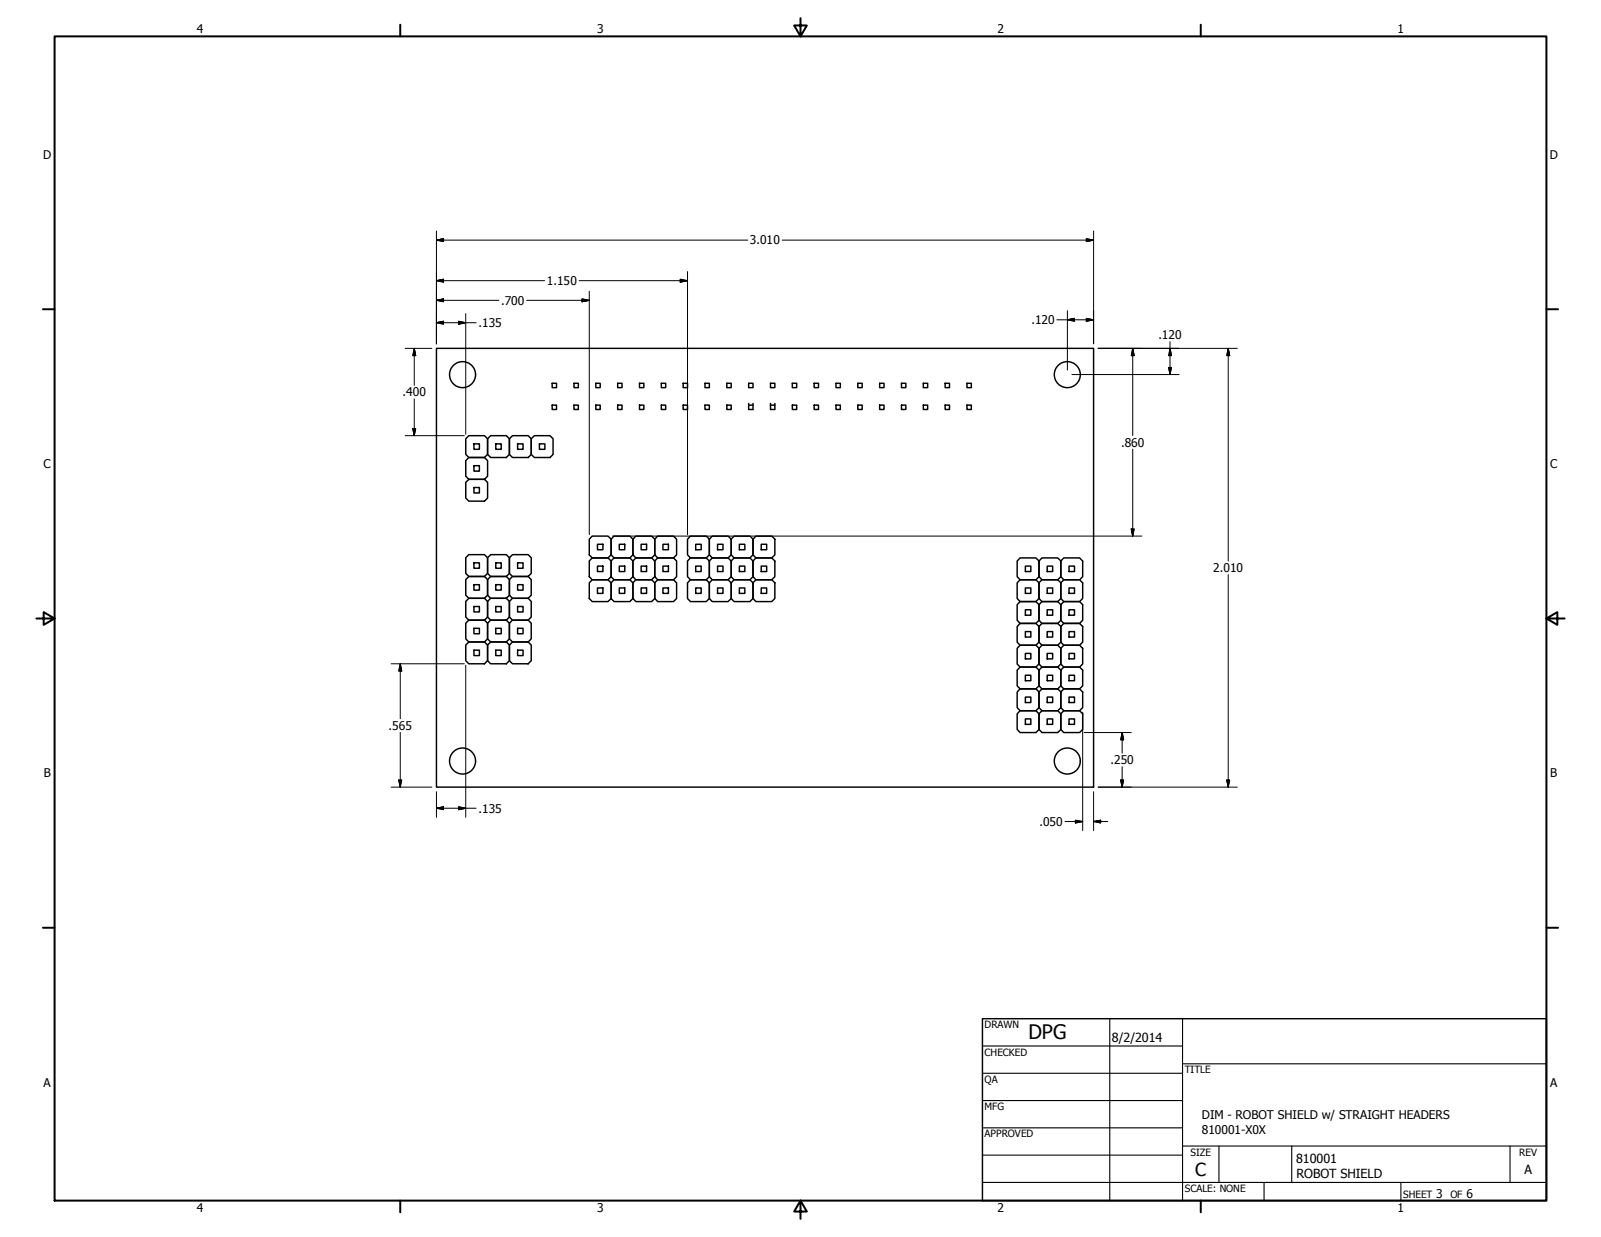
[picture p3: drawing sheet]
<svg xmlns="http://www.w3.org/2000/svg" width="559mm" height="432mm" viewBox="0 0 559 432" stroke-linecap="round" stroke-linejoin="round" font-family="sans-serif">
<!-- layer: Visible (ANSI) -->
<g fill="none" stroke="#000" stroke-width=".51">
<path d="M152.3 121.6h229.4v153.2h-229.4zM192.7 133.8h1.5v1.5h-1.5zM200.3 133.8h1.6v1.5h-1.6zM208 133.8h1.5v1.5h-1.5zM215.6 133.8h1.5v1.5h-1.5zM223.2 133.8h1.5v1.5h-1.5zM230.8 133.8h1.5v1.5h-1.5zM238.4 133.8h1.6v1.5h-1.6zM246.1 133.8h1.5v1.5h-1.5zM253.7 133.8h1.5v1.5h-1.5zM261.3 133.8h1.5v1.5h-1.5zM268.9 133.8h1.5v1.5h-1.5z"/>
<path d="M276.5 133.8h1.6v1.5h-1.6zM284.2 133.8h1.5v1.5h-1.5zM291.8 133.8h1.5v1.5h-1.5zM299.4 133.8h1.5v1.5h-1.5zM307 133.8h1.5v1.5h-1.5zM314.6 133.8h1.6v1.5h-1.6zM322.3 133.8h1.5v1.5h-1.5zM329.9 133.8h1.5v1.5h-1.5zM337.5 133.8h1.5v1.5h-1.5zM163.6 152.1h5.5l1.1 1.1v5.4l-1.1 1.1h-5.5l-1-1.1v-5.4zM165.4 154.9h1.9v1.9h-1.9zM170.2 153.2l1.1-1.1h5.4l1.1 1.1v5.4l-1.1 1.1h-5.4l-1.1-1.1z"/>
<path d="M173 154.9h1.9v1.9h-1.9zM177.8 153.2l1.1-1.1h5.4l1.1 1.1v5.4l-1.1 1.1h-5.4l-1.1-1.1zM180.7 154.9h1.9v1.9h-1.9zM185.4 153.2l1.1-1.1h5.5l1 1.1v5.4l-1 1.1h-5.5l-1.1-1.1zM188.3 154.9h1.9v1.9h-1.9zM192.7 141.4h1.5v1.5h-1.5zM200.3 141.4h1.6v1.5h-1.6zM208 141.4h1.5v1.5h-1.5zM215.6 141.4h1.5v1.5h-1.5zM223.2 141.4h1.5v1.5h-1.5zM230.8 141.4h1.5v1.5h-1.5zM238.4 141.4h1.6v1.5h-1.6z"/>
<path d="M246.1 141.4h1.5v1.5h-1.5zM253.7 141.4h1.5v1.5h-1.5zM261.3 140.8v2.1h1.5v-2.1M261.3 141.4h1.5M268.9 140.8v2.1h1.5v-2.1M268.9 141.4h1.5M276.5 141.4h1.6v1.5h-1.6zM284.2 141.4h1.5v1.5h-1.5zM291.8 141.4h1.5v1.5h-1.5zM299.4 141.4h1.5v1.5h-1.5zM307 141.4h1.5v1.5h-1.5zM314.6 141.4h1.6v1.5h-1.6z"/>
<path d="M322.3 141.4h1.5v1.5h-1.5zM329.9 141.4h1.5v1.5h-1.5zM337.5 141.4h1.5v1.5h-1.5zM162.6 168.4l1-1.1h5.5l1.1 1.1v5.5l-1.1 1h-5.5l-1-1zM162.6 160.8l1-1.1h5.5l1.1 1.1v5.4l-1.1 1.1h-5.5l-1-1.1zM165.4 170.2h1.9v1.9h-1.9zM165.4 162.6h1.9v1.9h-1.9zM163.6 193.6h5.5l1.1 1.1v5.5l-1.1 1h-5.5l-1-1v-5.5zM165.4 196.5h1.9v1.9h-1.9zM170.2 194.7l1.1-1.1h5.4l1.1 1.1v5.5l-1.1 1h-5.4l-1.1-1zM173 196.5h1.9v1.9h-1.9zM177.8 194.7l1.1-1.1h5.4l1.1 1.1v5.5l-1.1 1h-5.4l-1.1-1z"/>
<path d="M180.7 196.5h1.9v1.9h-1.9zM206.7 187.1h5.5l1.1 1.1v5.5l-1.1 1.1h-5.5l-1-1.1v-5.5zM206.7 194.8h5.5l1.1 1v5.5l-1.1 1.1h-5.5l-1-1.1v-5.5zM208.5 190h1.9v1.9h-1.9zM208.5 197.6h1.9v1.9h-1.9zM214.3 187.1h5.5l1.1 1.1v5.5l-1.1 1.1h-5.5l-1-1.1v-5.5zM214.3 194.8h5.5l1.1 1v5.5l-1.1 1.1h-5.5l-1-1.1v-5.5zM216.2 190h1.9v1.9h-1.9zM216.2 197.6h1.9v1.9h-1.9zM221.9 187.1h5.6l1 1.1v5.5l-1 1.1h-5.6l-1-1.1v-5.5zM221.9 194.8h5.6l1 1v5.5l-1 1.1h-5.6l-1-1.1v-5.5zM223.8 190h1.9v1.9h-1.9z"/>
<path d="M223.8 197.6h1.9v1.9h-1.9zM229.6 187.1h5.5l1.1 1.1v5.5l-1.1 1.1h-5.5l-1.1-1.1v-5.5zM229.6 194.8h5.5l1.1 1v5.5l-1.1 1.1h-5.5l-1.1-1.1v-5.5zM231.4 190h1.9v1.9h-1.9zM231.4 197.6h1.9v1.9h-1.9zM241 187.1h5.5l1.1 1.1v5.5l-1.1 1.1h-5.5l-1-1.1v-5.5zM241 194.8h5.5l1.1 1v5.5l-1.1 1.1h-5.5l-1-1.1v-5.5zM242.8 190h1.9v1.9h-1.9zM242.8 197.6h1.9v1.9h-1.9zM248.6 187.1h5.5l1.1 1.1v5.5l-1.1 1.1h-5.5l-1-1.1v-5.5zM248.6 194.8h5.5l1.1 1v5.5l-1.1 1.1h-5.5l-1-1.1v-5.5zM250.4 190h1.9v1.9h-1.9z"/>
<path d="M250.4 197.6h1.9v1.9h-1.9zM256.2 187.1h5.5l1.1 1.1v5.5l-1.1 1.1h-5.5l-1-1.1v-5.5zM256.2 194.8h5.5l1.1 1v5.5l-1.1 1.1h-5.5l-1-1.1v-5.5zM258.1 190h1.9v1.9h-1.9zM258.1 197.6h1.9v1.9h-1.9zM263.8 187.1h5.6l1 1.1v5.5l-1 1.1h-5.6l-1-1.1v-5.5zM263.8 194.8h5.6l1 1v5.5l-1 1.1h-5.6l-1-1.1v-5.5zM265.7 190h1.9v1.9h-1.9zM265.7 197.6h1.9v1.9h-1.9zM356 194.8h5.6l1 1v5.5l-1 1.1h-5.6l-1-1.1v-5.5zM357.9 197.6h1.9v1.9h-1.9zM363.7 194.8h5.5l1.1 1v5.5l-1.1 1.1h-5.5l-1.1-1.1v-5.5z"/>
<path d="M365.5 197.6h1.9v1.9h-1.9zM371.3 194.8h5.5l1.1 1v5.5l-1.1 1.1h-5.5l-1-1.1v-5.5zM373.1 197.6h1.9v1.9h-1.9zM162.6 217.6l1-1.1h5.5l1.1 1.1v5.4l-1.1 1.1h-5.5l-1-1.1zM162.6 209.9l1-1h5.5l1.1 1v5.5l-1.1 1.1h-5.5l-1-1.1zM163.6 201.2h5.5l1.1 1.1v5.5l-1.1 1.1h-5.5l-1-1.1v-5.5zM165.4 219.3h1.9v1.9h-1.9zM165.4 211.7h1.9v1.9h-1.9zM165.4 204.1h1.9v1.9h-1.9zM170.2 217.6l1.1-1.1h5.4l1.1 1.1v5.4l-1.1 1.1h-5.4l-1.1-1.1zM170.2 209.9l1.1-1h5.4l1.1 1v5.5l-1.1 1.1h-5.4l-1.1-1.1zM170.2 202.3l1.1-1.1h5.4l1.1 1.1v5.5l-1.1 1.1h-5.4l-1.1-1.1z"/>
<path d="M173 219.3h1.9v1.9h-1.9zM173 211.7h1.9v1.9h-1.9zM173 204.1h1.9v1.9h-1.9zM177.8 217.6l1.1-1.1h5.4l1.1 1.1v5.4l-1.1 1.1h-5.4l-1.1-1.1zM177.8 209.9l1.1-1h5.4l1.1 1v5.5l-1.1 1.1h-5.4l-1.1-1.1zM177.8 202.3l1.1-1.1h5.4l1.1 1.1v5.5l-1.1 1.1h-5.4l-1.1-1.1zM180.7 219.3h1.9v1.9h-1.9zM180.7 211.7h1.9v1.9h-1.9zM180.7 204.1h1.9v1.9h-1.9zM206.7 202.4h5.5l1.1 1.1v5.4l-1.1 1.1h-5.5l-1-1.1v-5.4zM208.5 205.2h1.9v1.9h-1.9zM214.3 202.4h5.5l1.1 1.1v5.4l-1.1 1.1h-5.5l-1-1.1v-5.4z"/>
<path d="M216.2 205.2h1.9v1.9h-1.9zM221.9 202.4h5.6l1 1.1v5.4l-1 1.1h-5.6l-1-1.1v-5.4zM223.8 205.2h1.9v1.9h-1.9zM229.6 202.4h5.5l1.1 1.1v5.4l-1.1 1.1h-5.5l-1.1-1.1v-5.4zM231.4 205.2h1.9v1.9h-1.9zM241 202.4h5.5l1.1 1.1v5.4l-1.1 1.1h-5.5l-1-1.1v-5.4zM242.8 205.2h1.9v1.9h-1.9zM248.6 202.4h5.5l1.1 1.1v5.4l-1.1 1.1h-5.5l-1-1.1v-5.4zM250.4 205.2h1.9v1.9h-1.9zM256.2 202.4h5.5l1.1 1.1v5.4l-1.1 1.1h-5.5l-1-1.1v-5.4zM258.1 205.2h1.9v1.9h-1.9zM263.8 202.4h5.6l1 1.1v5.4l-1 1.1h-5.6l-1-1.1v-5.4z"/>
<path d="M265.7 205.2h1.9v1.9h-1.9zM356 202.4h5.6l1 1.1v5.4l-1 1.1h-5.6l-1-1.1v-5.4zM356 210h5.6l1 1.1v5.4l-1 1.1h-5.6l-1-1.1v-5.4zM356 217.6h5.6l1 1.1v5.5l-1 1h-5.6l-1-1v-5.5zM357.9 205.2h1.9v1.9h-1.9zM357.9 212.9h1.9v1.9h-1.9zM363.7 202.4h5.5l1.1 1.1v5.4l-1.1 1.1h-5.5l-1.1-1.1v-5.4zM363.7 210h5.5l1.1 1.1v5.4l-1.1 1.1h-5.5l-1.1-1.1v-5.4zM363.7 217.6h5.5l1.1 1.1v5.5l-1.1 1h-5.5l-1.1-1v-5.5zM365.5 205.2h1.9v1.9h-1.9zM365.5 212.9h1.9v1.9h-1.9zM371.3 202.4h5.5l1.1 1.1v5.4l-1.1 1.1h-5.5l-1-1.1v-5.4z"/>
<path d="M371.3 210h5.5l1.1 1.1v5.4l-1.1 1.1h-5.5l-1-1.1v-5.4zM371.3 217.6h5.5l1.1 1.1v5.5l-1.1 1h-5.5l-1-1v-5.5zM373.1 205.2h1.9v1.9h-1.9zM373.1 212.9h1.9v1.9h-1.9zM163.6 224.1h5.5l1.1 1.1v5.4l-1.1 1.1h-5.5l-1-1.1v-5.4zM165.4 226.9h1.9v2h-1.9zM171.3 224.1h5.4l1.1 1.1v5.4l-1.1 1.1h-5.4l-1.1-1.1v-5.4zM173 226.9h1.9v2h-1.9zM178.9 224.1h5.4l1.1 1.1v5.4l-1.1 1.1h-5.4l-1.1-1.1v-5.4zM180.7 226.9h1.9v2h-1.9zM356 225.2h5.6l1 1.1v5.5l-1 1.1h-5.6l-1-1.1v-5.5zM356 232.9h5.6l1 1v5.5l-1 1.1h-5.6l-1-1.1v-5.5z"/>
<path d="M357.9 220.5h1.9v1.9h-1.9zM357.9 228.1h1.9v1.9h-1.9zM357.9 235.7h1.9v1.9h-1.9zM363.7 225.2h5.5l1.1 1.1v5.5l-1.1 1.1h-5.5l-1.1-1.1v-5.5zM363.7 232.9h5.5l1.1 1v5.5l-1.1 1.1h-5.5l-1.1-1.1v-5.5zM365.5 220.5h1.9v1.9h-1.9zM365.5 228.1h1.9v1.9h-1.9zM365.5 235.7h1.9v1.9h-1.9zM371.3 225.2h5.5l1.1 1.1v5.5l-1.1 1.1h-5.5l-1-1.1v-5.5zM371.3 232.9h5.5l1.1 1v5.5l-1.1 1.1h-5.5l-1-1.1v-5.5zM373.1 220.5h1.9v1.9h-1.9zM373.1 228.1h1.9v1.9h-1.9z"/>
<path d="M373.1 235.7h1.9v1.9h-1.9zM356 240.5h5.6l1 1.1v5.4l-1 1.1h-5.6l-1-1.1v-5.4zM356 248.1h5.6l1 1.1v5.4l-1 1.1h-5.6l-1-1.1v-5.4zM357.9 243.3h1.9v1.9h-1.9zM357.9 251h1.9v1.9h-1.9zM363.7 240.5h5.5l1.1 1.1v5.4l-1.1 1.1h-5.5l-1.1-1.1v-5.4zM363.7 248.1h5.5l1.1 1.1v5.4l-1.1 1.1h-5.5l-1.1-1.1v-5.4zM365.5 243.3h1.9v1.9h-1.9zM365.5 251h1.9v1.9h-1.9zM371.3 240.5h5.5l1.1 1.1v5.4l-1.1 1.1h-5.5l-1-1.1v-5.4zM371.3 248.1h5.5l1.1 1.1v5.4l-1.1 1.1h-5.5l-1-1.1v-5.4zM373.1 243.3h1.9v1.9h-1.9z"/>
<path d="M373.1 251h1.9v1.9h-1.9z"/>
<circle cx="161.4" cy="130.8" r="4.5"/>
<circle cx="372.5" cy="130.8" r="4.5"/>
<circle cx="161.4" cy="265.7" r="4.5"/>
<circle cx="372.5" cy="265.7" r="4.5"/>
</g>
<!-- layer: Border (ANSI) -->
<g fill="none" stroke="#000" stroke-width=".7">
<path d="M19 12.7h520.8v406.4h-520.8zM139.7 8.6v4.1M279.4 6.3v6.4l-2.2-3.8h4.4l-2.2 3.8M419.1 8.6v4.1M15 107.9h4M539.8 107.9h4M12.7 215.9h6.3l-3.8-2.2v4.4l3.8-2.2M539.8 215.9l3.8 2.2v-4.4l-3.8 2.2h6.3M15 323.8h4M539.8 323.8h4M139.7 419.1v4.1M279.4 419.1l2.2 3.8h-4.4l2.2-3.8v6.3"/>
<path d="M419.1 419.1v4.1"/>
</g>
<!-- layer: Title (ANSI) -->
<g fill="none" stroke="#000" stroke-width=".38">
<path d="M387.3 355.6v63.5M412.7 355.6v63.5M342.9 365.1h69.8M342.9 374.6h69.8M412.7 371.3h127.1M342.9 384.2h69.8M342.9 393.7h69.8M342.9 412.7h196.9M342.9 403.2h69.8M412.7 400h127.1M425.4 400v12.7M441.2 412.7v6.4"/>
<path d="M450.8 400v12.7M488.9 412.7v6.4M527 400v12.7"/>
</g>
<path d="M342.9 355.6h196.9v63.5h-196.9z" fill="none" stroke="#000" stroke-width=".51"/>
<!-- layer: Symbol (ANSI) -->
<g fill="none" stroke="#000" stroke-width=".35">
<path d="M152.3 98l2.5-.5v1zM152.3 83.8l2.5-.5v1zM152.3 80.6v39.4M152.3 98h37.8M152.3 83.8h108.7M202.1 98h37.9M237.4 97.5l2.6 .5-2.6 .5zM240 94.8v91.8M273 83.8h108.7M379.2 83.3l2.5 .5-2.5 .5zM381.7 80.6v39.4M152.3 112.6l2.5-.5v1.1z"/>
<path d="M152.3 104.8l2.5-.5v1zM152.3 112.6h13.9M152.3 104.8h21.8M160.1 112.1l2.5 .5-2.5 .6zM162.6 109.5v42.1M183.8 104.8h21.9M203.1 104.3l2.6 .5-2.6 .5zM205.7 101.7v84.9M368.9 111.6h12.8M372.6 111.6l2.4-.5v1zM372.6 108.5v20.7M379.2 111.1l2.5 .5-2.5 .5z"/>
<path d="M408.4 119.3v11.4M141.4 121.6h9.3M144.6 121.6l.5 2.5h-1zM144.6 121.6v12.9M144.6 139.3v12.8M374.1 130.7h37.4M383.3 121.6h48.6M395.4 121.6l.5 2.5h-1.1zM395.4 121.6v30.4M407.9 128.3h1l-.5 2.4zM408.4 121.6l.5 2.5h-1zM428.7 121.6l.5 2.5h-1z"/>
<path d="M428.7 121.6v74.2M141.4 152.1h20.7M144.1 149.6h1l-.5 2.5zM395.4 156.8v30.3M213.8 187.1h184.7M394.8 184.7h1.1l-.5 2.4zM428.7 200.6v74.2M136.5 231.7h25.6M139.7 231.7l.5 2.6h-1zM139.7 231.7v19.2M162.6 232.2v53.1M139.7 255.7v19.1"/>
<path d="M377.9 248.6v41.3M378.4 255.7h16.4M391.7 255.7l.5 2.6h-1zM391.7 255.7v7.2M136.5 274.8h14.2M139.2 272.3h1l-.5 2.5zM152.3 276.4v8.9M381.7 276.4v13.5M383.3 274.8h48.6M391.2 272.3h1l-.5 2.5zM391.7 267.7v7.1M428.2 272.3h1l-.5 2.5z"/>
<path d="M152.3 282.1l2.5-.5v1zM152.3 282.1h13.9M160.1 281.6l2.5 .5-2.5 .5zM371.7 286.8h6.2M375.3 286.3l2.6 .5-2.6 .5zM381.7 286.8l2.5-.5v1zM381.7 286.8h5"/>
</g>
<g fill="#000" stroke="#000" stroke-width=".35">
<path d="M152.3 98l2.5-.5zM152.3 98l2.5-.5v1zM152.3 83.8l2.5-.5zM152.3 83.8l2.5-.5v1zM237.4 98.5l2.6-.5zM237.4 97.5l2.6 .5-2.6 .5zM379.2 84.3l2.5-.5zM379.2 83.3l2.5 .5-2.5 .5zM152.3 112.6l2.5-.5zM152.3 112.6l2.5-.5v1.1zM152.3 104.8l2.5-.5zM152.3 104.8l2.5-.5v1z"/>
<path d="M160.1 113.2l2.5-.6zM160.1 112.1l2.5 .5-2.5 .6zM203.1 105.3l2.6-.5zM203.1 104.3l2.6 .5-2.6 .5zM372.6 111.6l2.4-.5zM372.6 111.6l2.4-.5v1zM379.2 112.1l2.5-.5zM379.2 111.1l2.5 .5-2.5 .5zM144.6 121.6l.5 2.5zM144.6 121.6l.5 2.5h-1zM395.4 121.6l.5 2.5zM395.4 121.6l.5 2.5h-1.1z"/>
<path d="M407.9 128.3l.5 2.4zM407.9 128.3h1l-.5 2.4zM408.4 121.6l.5 2.5zM408.4 121.6l.5 2.5h-1zM428.7 121.6l.5 2.5zM428.7 121.6l.5 2.5h-1zM144.1 149.6l.5 2.5zM144.1 149.6h1l-.5 2.5zM394.8 184.7l.6 2.4zM394.8 184.7h1.1l-.5 2.4zM139.7 231.7l.5 2.6zM139.7 231.7l.5 2.6h-1z"/>
<path d="M391.7 255.7l.5 2.6zM391.7 255.7l.5 2.6h-1zM139.2 272.3l.5 2.5zM139.2 272.3h1l-.5 2.5zM391.2 272.3l.5 2.5zM391.2 272.3h1l-.5 2.5zM428.2 272.3l.5 2.5zM428.2 272.3h1l-.5 2.5zM152.3 282.1l2.5-.5zM152.3 282.1l2.5-.5v1zM160.1 282.6l2.5-.5zM160.1 281.6l2.5 .5-2.5 .5z"/>
<path d="M375.3 287.3l2.6-.5zM375.3 286.3l2.6 .5-2.6 .5zM381.7 286.8l2.5-.5zM381.7 286.8l2.5-.5v1z"/>
</g>
<text font-size="7" x="359" y="362.6">DPG</text>
<text font-size="6.3" x="417.2" y="410.6">C</text>
<g font-size="4.4">
<text x="388.1" y="363.7">8/2/2014</text>
<text x="452.4" y="406">810001</text>
<text x="452.5" y="411.2">ROBOT SHIELD</text>
<text x="532.1" y="409.9">A</text>
</g>
<g font-size="4.2">
<text x="68.7" y="11.7">4</text>
<text x="208.4" y="11.7">3</text>
<text x="348.1" y="11.7">2</text>
<text x="487.8" y="11.7">1</text>
<text x="15.1" y="55.5">D</text>
<text x="540.9" y="55.5">D</text>
<text x="261.7" y="85.3">3.010</text>
<text x="190.9" y="99.5">1.150</text>
<text x="174.9" y="106.4">.700</text>
<text x="360" y="113.2">.120</text>
<text x="167" y="114.2">.135</text>
<text x="404.3" y="118.4">.120</text>
<text x="140.5" y="138.4">.400</text>
<text x="391.3" y="155.9">.860</text>
<text x="15.2" y="163.4">C</text>
<text x="541" y="163.4">C</text>
<text x="423.5" y="199.7">2.010</text>
<text x="135.6" y="254.8">.565</text>
<text x="387.6" y="266.8">.250</text>
<text x="15.3" y="271.4">B</text>
<text x="541.1" y="271.4">B</text>
<text x="167" y="283.7">.135</text>
<text x="362.8" y="288.3">.050</text>
<text x="15.2" y="379.3">A</text>
<text x="541" y="379.3">A</text>
<text x="419.5" y="390.8">DIM - ROBOT SHIELD w/ STRAIGHT HEADERS</text>
<text x="419.5" y="395.8">810001-X0X</text>
<text x="501.3" y="418.3">3</text>
<text x="511.8" y="418.3">6</text>
<text x="68.7" y="423.2">4</text>
<text x="208.4" y="423.2">3</text>
<text x="348.1" y="423.2">2</text>
<text x="487.8" y="423.2">1</text>
</g>
<g font-size="3.5">
<text x="343.7" y="358.9">DRAWN</text>
<text x="343.7" y="368.5">CHECKED</text>
<text x="413.5" y="374.6">TITLE</text>
<text x="343.7" y="378">QA</text>
<text x="343.7" y="387.5">MFG</text>
<text x="343.7" y="397.1">APPROVED</text>
<text x="415.5" y="403.4">SIZE</text>
<text x="530.3" y="403.4">REV</text>
<text x="413.5" y="416.1">SCALE: NONE</text>
<text x="489.7" y="418.3">SHEET</text>
<text x="506.2" y="418.3">OF</text>
</g>
</svg>
